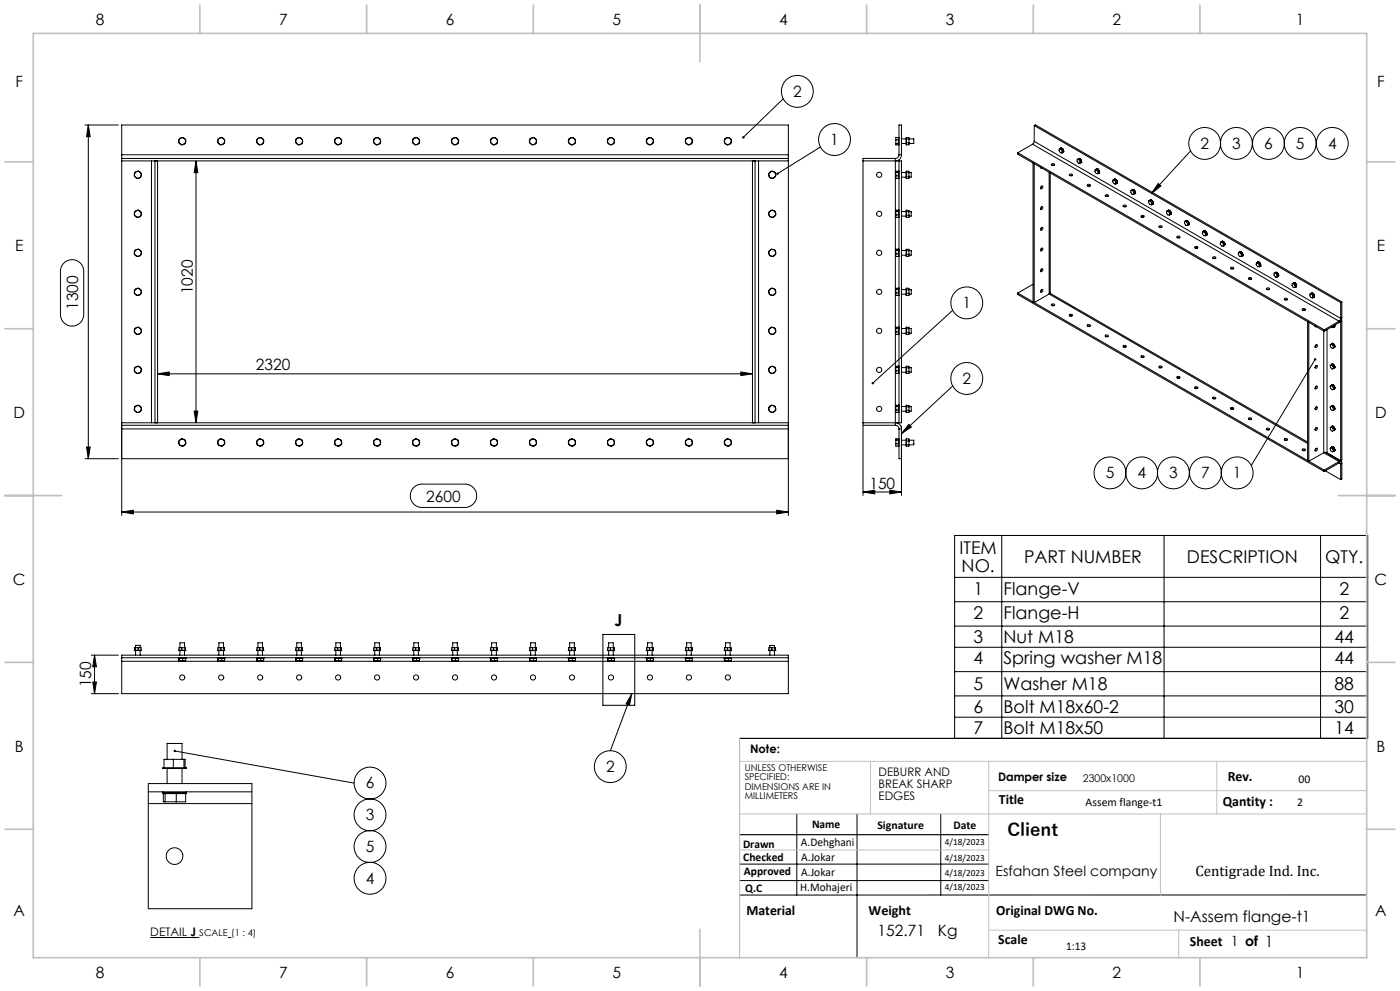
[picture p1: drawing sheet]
<svg xmlns="http://www.w3.org/2000/svg" width="420mm" height="297mm" viewBox="0 0 420 297" stroke-linecap="round" stroke-linejoin="round" font-family="sans-serif">
<g fill="none" stroke="#000" stroke-width=".3">
<path d="M25.5 37.5h10M26.5 37.5l.6 3.5h-1.1zM26.5 37.5v100M235 29.6l-12 11.6M310.3 37.6l91.9 53.1M310.3 37.6v4.8M310.3 37.6l.3-.2 92 53.1M36.5 46.4v1.1M36.5 46.4v-8.9h200v8.9M36.5 47.5v80M36.5 47.5h200M36.5 48.2h200"/>
<path d="M36.5 46.4h200M40.4 52.8l.7 .6M40.5 51.7l-.2 1M41.5 51.3l-.9 .3M41.6 51.3l-1.1 .3-.2 1.1 .8 .8M41.6 51.3l.8 .7-.2 1.1-1.1 .4M41.6 51.4l.8 .6M42.1 53.2l-.9 .2M42.4 52.1l-.2 1M45.4 48.2v78.5M46.5 48.2v78.5M47.3 48.2v78.5"/>
<path d="M53.7 42.8l.7 .6M53.8 41.7l-.1 .9M53.8 41.6l1-.4 .9 .7-.2 1.1-1 .4-.9-.7zM54.8 41.2l-.9 .4M54.9 41.3l.7 .6M55.5 43l-.9 .4M55.7 42l-.1 .9M58.8 48.2l.5 3.5h-1.1zM58.8 48.2v78.5M65.4 42.8l.7 .6M65.5 41.7l-.2 .9M65.5 41.6l1-.4 .9 .7-.2 1.1-1 .4-.9-.7z"/>
<path d="M66.5 41.2l-1 .4M66.6 41.3l.7 .6M67.2 43l-.9 .4M67.4 42l-.2 .9M77.1 42.8l.7 .6M77.2 41.7l-.2 .9M77.2 41.6l1-.4 .9 .7-.2 1.1-1 .4-.9-.7zM78.1 41.2l-.8 .4M78.2 41.3l.8 .6M78.8 43l-.8 .4M79.1 42l-.2 .9M88.8 42.8l.7 .6"/>
<path d="M88.9 41.7l-.2 .9M88.9 41.6l1-.4 .9 .7-.2 1.1-1 .4-.9-.7zM89.9 41.2l-1 .4M90 41.3l.7 .6M90.6 43l-1 .4M90.8 42l-.2 .9M100.5 42.8l.7 .6M100.5 41.7l-.1 .9M100.6 41.6l1-.4 .9 .7-.2 1.1-1 .4-.9-.7zM101.5 41.2l-.9 .4M101.6 41.3l.8 .6M102.2 43l-.8 .4"/>
<path d="M102.4 42l-.1 .9M112.1 42.8l.8 .6M112.3 41.7l-.2 .9M112.3 41.6l1-.4 .9 .7-.2 1.1-1 .4-.9-.7zM113.2 41.2l-.9 .4M113.3 41.3l.8 .6M113.9 43l-.9 .4M114.2 42l-.2 .9M123.8 42.8l.8 .6M123.9 41.7l-.1 .9M123.9 41.6l1.1-.4 .8 .7-.1 1.1-1 .4-.9-.7zM124.9 41.2l-.9 .4"/>
<path d="M125 41.3l.8 .6M125.6 43l-.9 .4M125.8 42l-.1 .9M135.5 42.8l.8 .6M135.6 41.7l-.1 .9M135.6 41.6l1.1-.4 .8 .7-.1 1.1-1.1 .4-.8-.7zM136.6 41.2l-.9 .4M136.7 41.3l.8 .6M137.3 43l-.9 .4M137.5 42l-.1 .9M147.2 42.8l.8 .6M147.3 41.7l-.1 .9"/>
<path d="M147.3 41.6l1.1-.4 .8 .7-.1 1.1-1.1 .4-.8-.7zM148.3 41.2l-.9 .4M148.4 41.3l.8 .6M149 43l-.9 .4M149.2 42l-.1 .9M158.9 42.8l.8 .6M159 41.7l-.1 .9M159 41.6l1.1-.4 .8 .7-.1 1.1-1.1 .4-.8-.7zM160 41.2l-.9 .4M160.1 41.3l.8 .6M160.7 43l-.9 .4M160.9 42l-.1 .9"/>
<path d="M170.6 42.8l.8 .6M170.7 41.7l-.1 .9M170.7 41.6l1-.4 .9 .7-.1 1.1-1.1 .4-.8-.7zM171.7 41.2l-.9 .4M171.8 41.3l.8 .6M172.4 43l-.9 .4M172.6 42l-.1 .9M182.3 42.8l.8 .6M182.4 41.7l-.2 .9M182.4 41.6l1-.4 .9 .7-.1 1.1-1.1 .4-.9-.7zM183.4 41.2l-.9 .4M183.5 41.3l.8 .6"/>
<path d="M184.1 43l-.9 .4M184.3 42l-.1 .9M194 42.8l.8 .6M194.1 41.7l-.1 .9M194.1 41.6l1-.4 .9 .7-.2 1.1-1 .4-.8-.7zM195.1 41.2l-.9 .4M195.2 41.3l.7 .6M195.8 43l-.9 .4M196 42l-.1 .9M205.7 42.8l.7 .6M205.8 41.7l-.2 .9M205.8 41.6l1-.4 .9 .7-.2 1.1-1 .4-.9-.7z"/>
<path d="M206.8 41.2l-1 .4M206.9 41.3l.7 .6M207.5 43l-.9 .4M207.7 42l-.2 .9M217.4 42.8l.8 .6M217.5 41.7l-.2 .9M217.5 41.6l1-.4 .9 .7-.2 1.1-1 .4-.9-.7zM218.4 41.2l-.8 .4M218.6 41.3l.7 .6M219.1 43l-.8 .4M219.4 42l-.1 .9M225.7 48.2v78.5"/>
<path d="M226.5 48.2v78.5M227.6 48.2v78.5M230.6 52.1l.2 1M230.6 52.1l.8-.8 1.1 .3 .2 1.1-.8 .8-1-.3zM230.9 53.2l.9 .2M231.4 51.4l-.8 .6M231.5 51.3l.9 .3M232.5 51.7l.2 .9M232.7 52.8l-.7 .6M236.5 46.4v1.1M236.5 47.5v80M246.1 44.1l-12.9 8"/>
<path d="M258.9 48.2h9.7M268.6 48.2h1.1M268.6 47.5h-9.7v80h9.7M268.6 47.5v80M268.7 43h.8M268.7 52.7h.8M268.7 51.6h.8M268.7 41.9h.8M269.5 51.3h.1M269.5 41.3v2.1M269.5 51.3v2.2M269.5 41.3l-.8-.1v2.2h1"/>
<path d="M269.5 41.2h.2M269.5 43.4h.1M269.6 51.3v2.2zM269.6 41.2v2.2M269.7 46.4a1.14 1.14 0 0 1-1.1 1.1M269.7 46.4v-8.9h.7v8.9M269.7 48.2h.7v78.5h-.7M269.7 51.3h-1v2.2h1M269.7 46.4h.7M269.7 48.2v78.5M270.4 51.7h3v1.4h-.7M270.4 46.4a1.81 1.81 0 0 1-1.8 1.8"/>
<path d="M270.4 53.1h1.5M270.4 43h1.5M270.4 41.6h1.5M271.9 51.3h.8v2.1l-.8 .1zM271.9 41.2h.8v2.2h-.8zM271.9 51.3v2.2M271.9 41.2v2.2M271.9 52.8h.8M271.9 42.8h.8M271.9 41.7h.8M272.7 41.6h1.4v1.4h-1.4M305.3 45.8v.4l92 53.1"/>
<path d="M305.3 45.8l92 53M309.8 43.2l-4.5 2.6M309.8 43.2l91.9 53.1M309.9 48.9l.4 .2v41.6l-.4-.2zM310.3 42.4l-.5 .8M310.3 42.4l91.9 53M312.1 50.2l.1 .2h.3M312.1 50.1v.1M312.1 50.2h.1M312.3 55.9a.35 .35 0 0 1 .6 0 .35 .35 0 0 1-.2 .5 .33 .33 0 0 1-.6 .1 .33 .33 0 0 1 .2-.5zM312.5 55.8l-.4 .6M314.7 51.6v36.5"/>
<path d="M315.1 51.8v35.9l-.4 .4M315.5 49.2a.42 .42 0 0 1 .5-.2 .42 .42 0 0 1 .2 .6l-.7-.1zM315.6 49.5h.7M317.8 44.7l-.1 .5 .4 .6 .5 .1M317.8 44.7h.5M318.1 44.4l-.3 .3M318.1 44.4l.5 .1M318.2 44.4l.4 .1M318.2 44.4l.6 .2 .3 .7M318.2 44.4a.82 .82 0 0 1 .9 .9M318.2 44.4h.1M318.3 44.7l.4 .6"/>
<path d="M318.6 44.5l-.3 .2M318.6 44.5l.4 .6M318.7 44.6l.3 .5M318.7 45.3l-.1 .6M318.9 45.6l-.3 .3M319 45.6h-.1M319 45.2l-.1 .4M319 45.1l-.3 .2M319 45.1l-.1 .5M319.1 45.3l-.2 .3M320.8 52.3a.42 .42 0 0 1 .6-.2 .42 .42 0 0 1 .2 .6l-.7-.1zM320.9 52.6h.7"/>
<path d="M323.2 47.8l-.1 .5 .4 .6 .5 .1M323.2 47.8h.4M323.5 47.6l-.3 .2M323.5 47.6h.5M323.6 47.6h.4M323.6 47.5l.6 .2 .2 .7M323.6 47.5h.1M323.6 47.5v.1M323.6 47.5a.79 .79 0 0 1 .7 1.2M323.6 47.8l.5 .6M324 47.6l-.4 .2M324 47.6l.4 .6"/>
<path d="M324 47.7l.4 .5M324.1 48.4l-.1 .6M324.3 48.7h.1M324.4 48.3v.1M324.4 48.4l-.1 .3M324.4 48.2l-.3 .2M324.4 48.2l-.1 .6-.3 .2M326.2 55.4a.43 .43 0 0 1 .6-.3 .43 .43 0 0 1 .2 .6l-.5 .1zM326.3 55.7h.7M328.5 50.9v.5l.4 .6 .5 .1M328.5 50.9h.5M329 50.6l.5 .2 .3 .7"/>
<path d="M329 50.6l.4 .1M329 50.6h.1M329 50.9l.4 .6M329 50.6a.79 .79 0 0 1 .7 1.2M329.4 50.8l.3 .5M329.4 50.7l-.4 .2M329.4 50.7l.4 .6M329.4 50.7h-.5l-.4 .2M329.4 51.5v.6M329.7 51.8h.1M329.7 51.9l-.3 .2M329.8 51.5l-.1 .3"/>
<path d="M329.8 51.4v.1M329.8 51.3l-.4 .2M329.8 51.3l-.1 .6M331.5 58.5a.45 .45 0 0 1 .6-.2 .45 .45 0 0 1 .3 .5l-.6 .1zM331.7 58.8h.7M333.9 54l-.1 .5 .5 .6 .4 .1M333.9 54h.5M334.3 53.8l-.4 .2M334.3 53.8h.5M334.3 53.8h.4M334.4 53.7l.5 .2 .3 .7M334.4 53.7a.79 .79 0 0 1 .7 1.2"/>
<path d="M334.4 53.7l-.1 .1M334.4 54l.4 .6M334.8 53.8l-.4 .2M334.8 53.8l.3 .6M334.8 53.9l.3 .5M334.8 54.6l-.1 .6M335.1 54.9h.1M335.1 54.5l.1 .1M335.1 54.4l-.3 .2M335.1 54.4v.6l-.4 .2M335.2 54.6l-.1 .3M339.3 57.1l-.1 .5 .4 .6 .5 .1"/>
<path d="M339.3 57.1h.5M339.7 56.9l-.4 .2M339.7 56.9h.4M339.7 56.8l.6 .2 .3 .7M339.7 56.8h.1M339.7 56.8v.1M339.8 56.8l.6 .3 .2 .6M339.8 57.1l.4 .6M340.1 56.9l-.3 .2M340.1 56.9l.4 .6M340.1 57l.4 .5M340.2 57.7l-.1 .6"/>
<path d="M340.5 58h.1M340.5 57.6v.4M340.5 57.5l-.3 .2M340.5 57.5l-.1 .6-.3 .2M340.6 57.7l-.1 .3M345.1 59.9l.6 .2 .2 .7M345.1 59.9l.4 .1M345.1 59.9h.1M345.2 59.9a.79 .79 0 0 1 .6 1.2M347.5 55l.8 .7-2.8 2.3zM357.2 45.2l-11.7 12.8M19.1 78.9a3.5 3.5 0 0 1 3.8-.8 3.5 3.5 0 0 1 2.2 3.2v13a3.5 3.5 0 0 1-3.5 3.4 3.5 3.5 0 0 1-3.5-3.4v-13.3l.4-1.2z"/>
<path d="M40.4 76.2l.7 .6M40.4 64.5l.7 .6M40.5 75.1l-.2 1M40.5 63.4l-.2 1M40.5 75l1.1-.3 .8 .7-.2 1.1-1.1 .4-.8-.8zM41.5 74.7l-.9 .3M41.5 63l-.9 .3M41.6 63l-1.1 .4-.2 1 .8 .8 1.1-.4 .2-1.1M41.6 63l.8 .7M41.6 74.8l.8 .6M42.1 76.5l-.9 .3M42.1 64.8l-.9 .4"/>
<path d="M42.4 75.5l-.2 .9M42.4 63.8l-.2 .9M230.6 75.5l.2 1M230.6 63.8l.2 1M230.6 75.5l.8-.8 1.1 .3 .2 1.1M230.6 75.5l.3 1 1 .4 .8-.8M230.9 76.5l.9 .3M230.9 64.9l.9 .3M231.4 74.8l-.8 .6M231.4 63l-.8 .7M231.5 74.7l.9 .3M231.5 63l.9 .3"/>
<path d="M232.5 75.1l.2 .9M232.5 63.4l.2 .9M232.7 76.1l-.7 .7M232.7 64.4l-.7 .7M232.7 64.4l-.2-1.1-1.1-.3-.8 .8 .3 1M232.7 64.4l-.8 .8-1-.4M268.7 76.1h.8M268.7 75h.8M268.7 64.4h.8M268.7 63.3h.8M269.5 75h.1M269.5 63h.1"/>
<path d="M269.5 74.7v.3M269.5 75v1.1M269.5 76.1v.8M269.5 63v.3M269.5 63.3v1.1M269.5 64.4v.8M269.5 74.7h.1M269.6 74.7v2.2zM269.6 63v2.2zM269.7 74.7h-1v2.2h1M269.7 63h-1v2.2h1M270.4 76.5h1.5"/>
<path d="M270.4 75.1h1.5M270.4 64.8h1.5M270.4 63.4h1.5M271.9 74.7v2.2v-2.2h.8v2.1h-.8M271.9 63h.8v2.2h-.8v-2.2v2.2M271.9 76.2h.8M271.9 75.1h.8M271.9 64.5h.8M271.9 63.5h.8M272.7 75.1h.7v1.4h-.7M272.7 63.4h.7v1.4h-.7M312.3 74.5a.33 .33 0 0 1 .6 0 .33 .33 0 0 1-.2 .5 .33 .33 0 0 1-.6 .1 .33 .33 0 0 1 .2-.5z"/>
<path d="M312.3 68.3a.35 .35 0 0 1 .6 0 .35 .35 0 0 1-.2 .6 .34 .34 0 0 1-.6 0 .34 .34 0 0 1 .2-.5zM312.3 62.1a.35 .35 0 0 1 .6 0 .35 .35 0 0 1-.2 .5 .34 .34 0 0 1-.6 .1 .34 .34 0 0 1 .2-.5zM312.5 62l-.4 .6M312.5 68.2l-.4 .6M312.5 74.4l-.4 .6M336.9 61.6a.45 .45 0 0 1 .6-.2 .45 .45 0 0 1 .2 .5l-.5 .1zM337 61.9h.7M342.3 64.7a.44 .44 0 0 1 .6-.2 .44 .44 0 0 1 .2 .5l-.5 .1zM342.4 65h.7M344.7 60.2l-.1 .5 .4 .6 .5 .1M344.7 60.2h.4M345.1 60.2l.4 .6"/>
<path d="M345.5 60.1l.4 .5M345.5 60l-.4 .2M345.5 60l.4 .6M345.5 60h-.5l-.3 .2M345.5 60.8v.6M345.8 61.1h.1M345.9 60.9l-.1 .2M345.9 60.6v.3M345.9 60.6l-.4 .2M345.9 60.6l-.1 .6-.3 .2M345.9 60.8l-.1 .3M347.7 67.8a.45 .45 0 0 1 .5-.2 .45 .45 0 0 1 .3 .6h-.6z"/>
<path d="M347.8 68.2h.7M350 63.3v.5l.4 .6 .4 .1M350 63.3h.5M350.4 63.1l-.4 .2M350.4 63.1h.5M350.4 63.1h.4M350.5 63a.83 .83 0 0 1 .7 1.2M350.5 63a.79 .79 0 0 1 .7 1.2M350.5 63l-.1 .1M350.5 63.3l.4 .6M350.9 63.1l-.4 .2M350.9 63.1l.4 .6"/>
<path d="M350.9 63.2l.3 .5M350.9 63.9l-.1 .6M351.2 64.2h.1M351.3 63.7l-.1 .5M351.3 63.7l-.4 .2M351.3 63.7l-.1 .6-.4 .2M353.1 70.9a.42 .42 0 0 1 .6-.2 .42 .42 0 0 1 .1 .6h-.6zM353.2 71.3h.7M355.4 66.4v.5l.3 .6 .5 .1M355.4 66.4h.5M355.8 66.2l-.4 .2M355.8 66.2h.4"/>
<path d="M355.8 66.2a.73 .73 0 0 1 .9 .8M355.8 66.1l.7 .3 .2 .6M355.9 66.4l.4 .6M356.2 66.2l-.3 .2M356.2 66.2l.5 .6M356.3 66.3l.3 .5M356.3 67l-.1 .6M356.6 67.3h.1M356.6 66.8v.5M356.7 66.8l-.4 .2M356.7 66.8l-.1 .6-.4 .2M356.7 67l-.1 .3"/>
<path d="M358.5 73.9a.42 .42 0 0 1 .6-.1 .42 .42 0 0 1 .1 .5 .42 .42 0 0 1-.5 .2 .42 .42 0 0 1-.2-.6zM358.5 74.3h.7M360.8 69.5l-.1 .5 .4 .6 .5 .1M360.8 69.5h.4M361.2 69.2a.83 .83 0 0 1 .7 1.2M361.2 69.5l.5 .6M361.3 69.2a.83 .83 0 0 1 .6 1.2M361.3 69.2l.3 .1M361.6 69.4l.4 .5M361.6 69.3l-.4 .2M361.6 69.3l.4 .6M361.6 69.3l-.8 .2"/>
<path d="M361.7 70.1l-.1 .6M361.9 70.4h.1M362 70l-.1 .4M362 69.9l-.3 .2M362 69.9l-.1 .6-.3 .2M363.9 77a.4 .4 0 0 1 .6-.1 .4 .4 0 0 1 .1 .6l-.7-.1zM363.9 77.4h.7M366.1 72.6v.5l.4 .6 .5 .1M366.1 72.6h.5M366.5 72.4l-.4 .2M366.5 72.4h.5M366.6 72.4h.1"/>
<path d="M366.6 72.4a.83 .83 0 0 1 .7 1.2M366.6 72.4a.79 .79 0 0 1 .7 1.2M366.6 72.6l.4 .6M367 72.4l-.4 .2M367 72.4l.4 .6M367 72.5l.3 .5M367 73.2v.6M367.3 73.6h.1M367.3 73.6l-.3 .2M367.4 73.1l-.1 .5M367.4 73l-.4 .2M367.4 73l-.1 .6"/>
<path d="M371.5 75.7v.5l.4 .6 .4 .1M371.5 75.7h.5M371.9 75.5l-.4 .2M371.9 75.5h.5M371.9 75.5h.4M371.9 75.5h.1M372 75.5l.6 .2 .2 .6M372 75.4l.6 .2 .3 .7M372 75.4v.1M372 75.7l.4 .6M372.4 75.5l-.4 .2M372.4 75.5l.4 .6"/>
<path d="M372.4 75.6l.3 .5M372.4 76.3l-.1 .6M372.7 76.7h.1M372.7 76.2v.5M372.8 76.1l-.4 .2M372.8 76.1l-.1 .6-.4 .2M372.8 76.3l-.1 .4M372.9 76.3l-.2 .4M376.9 78.8l-.1 .5 .4 .6 .5 .1M376.9 78.8h.5M377.3 78.6h.4M377.3 78.6h.1"/>
<path d="M377.4 78.6a.83 .83 0 0 1 .7 1.2M377.4 78.8l.4 .6M377.4 78.5a.81 .81 0 0 1 .7 1.3M377.4 78.5v.1M377.8 78.7l.3 .5M377.8 78.6l-.4 .2M377.8 78.6l.3 .6M377.8 78.6l-.9 .2M377.8 79.4l-.1 .6M378.1 79.8h.1M378.1 79.8l-.4 .2M378.1 79.3v.4"/>
<path d="M378.1 79.2l-.3 .2M378.1 79.2v.6M40.4 87.9l.7 .6M40.4 99.6l.7 .6M40.5 86.8l-.2 1M40.5 98.5l-.2 .9M41.5 86.4l-.9 .3M41.5 98.1l-.9 .3M41.6 86.4l-1.1 .3-.2 1.1 .8 .7 1.1-.3 .2-1.1M41.6 86.4l.8 .7M41.6 98.1l-1.1 .3-.2 1.1 .8 .8 1.1-.4 .2-1.1M41.6 98.1l.8 .7"/>
<path d="M42.1 88.2l-.9 .3M42.1 99.9l-.9 .3M42.4 87.2l-.2 .9M42.4 98.9l-.2 .9M230.6 98.9l.2 1M230.6 87.2l.2 1M230.6 87.1l.8-.7 1.1 .3 .2 1.1-.8 .7-1-.3zM230.6 98.8l.8-.7 1.1 .3 .2 1.1-.8 .8-1-.4zM230.9 99.9l.9 .3M230.9 88.3l.9 .2M231.4 98.1l-.8 .7M231.4 86.4l-.8 .7"/>
<path d="M231.5 98.1l.9 .3M231.5 86.4l.9 .3M232.5 98.5l.2 .9M232.5 86.8l.2 .9M232.7 99.5l-.7 .7M232.7 87.8l-.7 .7M268.7 87.8h.8M268.7 86.7h.8M268.7 99.5h.8M268.7 98.4h.8M269.5 86.4h.1M269.5 98.4h.1"/>
<path d="M269.5 98.1h.1M269.5 98.1v.3M269.5 98.4v1.8M269.5 86.4v.3M269.5 86.7v1.1M269.5 87.8v.7M269.6 86.4v2.1zM269.6 98.1v2.1zM269.7 86.4h-1v2.1h1M269.7 98.1h-1v2.2l.8-.1M270.4 88.2h1.5M270.4 86.8h1.5"/>
<path d="M270.4 99.9h1.5M270.4 98.5h1.5M271.9 86.4h.8v2.1h-.8zM271.9 98.1h.8v2.1h-.8zM271.9 86.4v2.1M271.9 98.1v2.1M271.9 87.9h.8M271.9 86.9h.8M271.9 99.6h.8M271.9 98.5h.8M272.7 86.8h.7v1.4h-.7M272.7 98.5h.7v1.4h-.7"/>
<path d="M285.8 93l-24 21.8M305.3 87.8v.5l92 53M305.3 87.8l92 53.1M309.8 85.3l-4.5 2.5M309.8 85.3h.1M309.9 85.2l-.1 .1M312.3 86.9a.33 .33 0 0 1 .6 .1 .33 .33 0 0 1-.2 .5 .33 .33 0 0 1-.6 0 .33 .33 0 0 1 .2-.5zM312.3 80.7a.33 .33 0 0 1 .6 0 .33 .33 0 0 1-.2 .5 .33 .33 0 0 1-.6 .1 .33 .33 0 0 1 .2-.5zM312.5 86.8l-.4 .6M312.5 80.6l-.4 .6M314.7 88.1l-4.4 2.6M314.7 88.1l77.6 44.8"/>
<path d="M315 87.9l77.3 44.6M315.6 91.2a.4 .4 0 0 1 .5-.2 .4 .4 0 0 1 .1 .6 .4 .4 0 0 1-.5 .1 .4 .4 0 0 1-.1-.5zM315.6 91.6h.7M320.9 94.3a.4 .4 0 0 1 .5-.2 .4 .4 0 0 1 .1 .6h-.6zM320.9 94.7h.7M326.1 97.5a.46 .46 0 0 1 .6-.3 .46 .46 0 0 1 .3 .6h-.6zM326.3 97.8h.7M369.2 80.2a.41 .41 0 0 1 .6-.2 .41 .41 0 0 1 .1 .6h-.6zM369.3 80.5h.7M374.6 83.3a.42 .42 0 0 1 .6-.2 .42 .42 0 0 1 .2 .5 .42 .42 0 0 1-.6 .2 .42 .42 0 0 1-.2-.5zM374.6 83.6h.8M379.9 86.5a.43 .43 0 0 1 .6-.3 .43 .43 0 0 1 .2 .6h-.6z"/>
<path d="M380 86.7h.8M382.3 81.9l-.1 .5 .4 .6 .5 .1M382.3 81.9h.5M382.6 81.7l-.3 .2M382.6 81.7h.5M382.7 81.7h.4M382.7 81.7h.1M382.7 81.7l.7 .2 .2 .6M382.7 81.7a.78 .78 0 0 1 .8 .3 .78 .78 0 0 1-.1 .9M382.8 81.9l.4 .6M383.1 81.7l-.3 .2M383.1 81.7l.4 .6"/>
<path d="M383.2 81.8l.3 .5M383.2 82.5l-.1 .6M383.4 82.9l-.3 .2M383.5 82.4v.2M383.5 82.3l-.3 .2M383.5 82.3l-.1 .6M383.5 82.6l-.1 .2M383.6 82.5l-.2 .4M385.3 89.5a.42 .42 0 0 1 .6-.2 .42 .42 0 0 1 .1 .6l-.6-.1zM385.4 89.8h.7M387.7 85l-.1 .5 .4 .6 .4 .1M387.7 85l.4 .1"/>
<path d="M388 84.8l-.3 .2M388 84.8h.5M388.1 84.8h.3M388.1 84.8h.1M388.1 84.8l.6 .3 .2 .6M388.1 84.7l.6 .2 .3 .7M388.1 84.7v.1M388.1 85.1l.4 .6M388.5 84.8l-.4 .3M388.5 84.8l.4 .6M388.5 84.9l.4 .5M388.5 85.7l-.1 .5"/>
<path d="M388.8 86l-.4 .2M388.8 85.9v.1M388.9 85.5l-.1 .4M388.9 85.4l-.4 .3M388.9 85.4l-.1 .6M388.9 85.7l-.1 .3M389 85.6l-.2 .3M390.7 92.6a.42 .42 0 0 1 .6-.2 .42 .42 0 0 1 .2 .6 .43 .43 0 0 1-.6 .1 .43 .43 0 0 1-.2-.5zM390.8 93h.7M392.3 96.4l.3 .2v41.7l-.3-.3zM393 88.1v.5l.3 .6 .5 .1M393 88.1l.5 .1"/>
<path d="M393.5 87.9l.4 .1 .4 .8M393.5 87.9a.76 .76 0 0 1 .7 .3 .76 .76 0 0 1 0 .8M393.5 87.9h.3M393.5 88.2l.4 .6M393.9 88l.3 .5M393.9 87.9l-.4 .3M393.9 87.9l.4 .6M393.9 87.9h-.5l-.4 .2M393.9 88.8l-.1 .5M394.2 89v.1M394.2 89.1l-.4 .2M394.3 88.8l-.1 .2"/>
<path d="M394.3 88.6v.2M394.3 88.5l-.4 .3M394.3 88.5l-.1 .6M394.3 88.8l-.1 .3M394.5 97.7h.1M394.5 97.7l.1 .3 .3-.1M397.1 99.2v36.5M397.3 98.8v.5M398.1 98.8v36.9M399.5 98l.2 .2 .3-.2M400 97.7v.3M400.3 98h.1"/>
<path d="M400.4 97.5l-.1 .4-.3 .1 .4-.2zM400.4 97.4l-.1 .6M401.7 96.3v.4M401.7 96.7l-4.4 2.6M401.7 96.3l-4.4 2.5M402.1 96.3l.1 .1M402.2 95.4l-.5 .9M402.2 90.7v4.7M402.2 96.4v41.6M402.3 96.1l.3 .1M402.6 95.2l-.4 1-.5 .5M402.6 90.5v4.7"/>
<path d="M402.6 96.2v41.7l-.4 .1M402.6 90.5l-.4 .2M402.6 95.2l-.4 .2M402.6 96.2l-.4 .2M40.4 111.3l.7 .6M40.5 110.2l-.2 1M41.5 109.8l-.9 .3M41.6 109.8l-1.1 .3-.2 1.1 .8 .7M41.6 109.8l.8 .7M42.1 111.6l-.9 .3M42.4 110.6l-.2 .9M42.4 110.5l-.2 1.1-1.1 .3"/>
<path d="M47.3 112l3.5-.5v1.1zM47.3 112h178.4M222.3 111.5l3.4 .5-3.4 .6zM230.6 110.6l.2 .9M230.6 110.5l.8-.7 1.1 .3 .2 1.1-.8 .7-1-.3zM230.9 111.7l.9 .2M231.4 109.8l-.8 .7M231.5 109.8l.9 .3M232.5 110.2l.2 .9M232.7 111.2l-.7 .7M268.7 111.2h.8M268.7 110.1h.8"/>
<path d="M269.5 109.8h.1M269.5 109.8v.3M269.5 110.1v1.8M269.5 100.2h.2M269.5 111.9h.1M269.6 109.8v2.1zM269.7 109.8h-1v2.1h1M270.4 111.5h1.5M270.4 110.2h1.5M271.9 109.8h.8v2.1h-.8zM271.9 109.8v2.1M271.9 111.3h.8"/>
<path d="M271.9 110.2h.8M272.7 110.2h.7v1.3h-.7M285.8 115.7l-15.4 14.3M331.6 100.5a.42 .42 0 0 1 .6-.2 .42 .42 0 0 1 .2 .6h-.7zM331.7 100.9h.7M337 103.6a.42 .42 0 0 1 .5-.2 .42 .42 0 0 1 .2 .6h-.7zM337 104h.7M342.4 106.7a.4 .4 0 0 1 .6-.2 .4 .4 0 0 1 .1 .6 .4 .4 0 0 1-.6 .1 .4 .4 0 0 1-.1-.5zM342.4 107.1h.7M347.7 109.8a.42 .42 0 0 1 .6-.2 .42 .42 0 0 1 .2 .6l-.8-.1zM347.8 110.2h.7M353.1 112.9a.42 .42 0 0 1 .6-.2 .42 .42 0 0 1 .1 .6h-.7z"/>
<path d="M353.2 113.3h.7M358.4 116.1a.43 .43 0 0 1 .6-.3 .43 .43 0 0 1 .2 .6h-.5zM358.5 116.4h.7M363.9 119.1a.42 .42 0 0 1 .5-.2 .42 .42 0 0 1 .2 .6l-.8-.1zM363.9 119.5h.7M394.5 107.7l-19.1 31.8M394.7 103.4a.35 .35 0 0 1 .6 .1 .35 .35 0 0 1-.2 .5 .33 .33 0 0 1-.6 .1 .33 .33 0 0 1 .2-.6zM394.7 109.6a.35 .35 0 0 1 .6 .1 .35 .35 0 0 1-.2 .5 .35 .35 0 0 1-.6 .1 .35 .35 0 0 1 .2-.6zM394.7 115.8a.35 .35 0 0 1 .6 .1 .35 .35 0 0 1-.2 .5 .35 .35 0 0 1-.6 .1 .35 .35 0 0 1 .2-.6zM394.9 103.3l-.4 .6M394.9 109.5l-.4 .6M394.9 115.7l-.4 .6"/>
<path d="M399.4 109.4l-.3 .1 .1 .7 .5 .4 .3-.2M399.4 109.4l.5 .4M399.4 115.5l-.3 .2 .1 .7 .5 .4 .3-.2M399.4 115.5l.5 .5M399.4 103.1l.5 .5M399.4 103.1l-.3 .2 .1 .7 .5 .4 .3-.2M399.6 109.1l.3 .1 .5 .7M399.6 115.4l.5 .1 .3 .6M399.6 102.9l.3 .1 .5 .7M399.6 109.1l.3 .1M399.6 115.4h.3M399.6 102.9l.3 .1"/>
<path d="M399.6 109.1h.1M399.6 102.9h.1M399.6 109.1v.1M399.6 102.9v.1M399.6 109.1l.4 .1 .4 .7M399.6 115.3l.4 .1 .4 .7M399.6 102.9l.4 .1 .4 .6M399.6 115.3v.1M399.8 109.1l-.3 .2M399.8 115.4l-.3 .1M399.8 102.9l-.3 .2M399.8 109.1l-.4 .3"/>
<path d="M399.8 109.1l.5 .5M399.8 115.4l-.4 .1M399.8 115.4l.5 .4M399.8 102.9l-.4 .2M399.8 102.9l.5 .5M399.8 109.2h.1M399.8 115.4h.1M399.8 103h.1M399.9 109.2l.3 .4M399.9 115.4l.3 .4M399.9 103l.3 .4M399.9 109.2l.5 .8-.1 .4"/>
<path d="M399.9 115.4l.5 .6-.1 .6M399.9 103l.5 .7-.1 .5M399.9 109.8l.1 .6M399.9 116l.1 .6M399.9 103.6l.1 .6M400.3 110.4h.1M400.3 104.2h.1M400.3 109.6l-.4 .2M400.3 109.6l.1 .6-.4 .2M400.3 115.8l-.4 .2M400.3 115.8l.1 .6-.4 .2M400.3 103.4l-.4 .2"/>
<path d="M400.3 103.4l.1 .6-.4 .2M400.3 109.6l.1 .6M400.3 115.8l.1 .6M400.3 103.4l.1 .6-.3 .2M400.3 116.6h.1M400.4 110.2l-.3 .2M400.4 116.4l-.3 .2M400.4 109.9l-.1 .5M400.4 116.1l-.1 .5M400.4 103.7l-.1 .5M400.4 103.6l-.1 .6M25.5 137.5h10"/>
<path d="M26 134h1.1l-.6 3.5zM36.5 127.7v26.8M36.5 127.5v1h200v-1M36.5 137.5h200M36.5 126.7h200M36.5 127.5h200M40.4 122.9l.7 .7M40.5 121.9l-.2 .9M40.5 121.8l1.1-.3 .8 .7-.2 1.1-1.1 .3-.8-.7zM41.5 121.5l-.9 .3M41.6 121.5l.8 .6M42.1 123.3l-.9 .3"/>
<path d="M42.4 122.3l-.2 .9M53.6 132.3l.2 1M53.6 132.3l.9-.8 1 .4 .2 1.1-.8 .7-1.1-.4M53.9 133.3l.9 .4M54.4 131.6l-.7 .6M54.5 131.5l1 .4M55.5 132l.2 .9M55.7 133l-.8 .7M58.2 123.2h1.1l-.5 3.5zM65.3 132.3l.8-.8 1.1 .4 .2 1.1-.8 .7-1.1-.4zM65.3 132.3l.2 1M65.6 133.3l.9 .4"/>
<path d="M66.1 131.6l-.7 .6M66.2 131.5l.9 .4M67.2 132l.2 .9M67.3 133l-.7 .7M77 132.3l.2 1M77 132.3l.9-.8 1 .4 .2 1.1-.9 .7-1-.4zM77.3 133.3l.9 .4M77.8 131.6l-.8 .6M77.9 131.5l.9 .4M78.9 132l.2 .9M79.1 133l-.8 .7M88.7 132.3l.8-.8 1.1 .4 .2 1.1-.9 .7"/>
<path d="M88.7 132.3l.2 1 1 .4M88.7 132.3l.2 1M89 133.3l.9 .4M89.5 131.6l-.7 .6M89.6 131.5l.9 .4M90.6 132l.2 .9M90.7 133l-.7 .7M100.4 132.3l.2 1M100.4 132.3l.8-.8 1.1 .4 .2 1.1-.9 .7-1-.4zM100.6 133.3l1 .4M101.2 131.6l-.8 .6M101.3 131.5l.9 .4"/>
<path d="M102.3 132l.2 .9M102.4 133l-.7 .7M112.1 132.3l.2 1M112.1 132.3l.8-.8 1.1 .4 .2 1.1-.9 .7-1-.4zM112.4 133.3l.8 .4M112.9 131.6l-.8 .6M113 131.5l.9 .4M114 132l.2 .9M114.1 133l-.7 .7M123.8 132.3l.2 1M123.8 132.3l.8-.8 1.1 .4 .2 1.1-.9 .7-1-.4zM124 133.3l1 .4"/>
<path d="M124.6 131.6l-.8 .6M124.7 131.5l.9 .4M125.7 132l.1 .9M125.8 133l-.7 .7M135.5 132.3l.1 1M135.5 132.3l.8-.8 1.1 .4 .1 1.1-.8 .7-1-.4zM135.7 133.3l.9 .4M136.2 131.6l-.7 .6M136.4 131.5l.9 .4M137.4 132l.1 .9M137.5 133l-.7 .7M147.1 132.3l.9-.8 1 .4 .3 1.1-.9 .7-1-.4z"/>
<path d="M147.2 132.3l.2 1M147.4 133.3l.9 .4M148 131.6l-.8 .6M148.1 131.5l.9 .4M149 132l.2 .9M149.2 133l-.8 .7M158.9 132.3l.1 1M158.9 132.3l.8-.8 1 .4 .2 1.1-.8 .7-1.1-.4zM159.1 133.3l.9 .4M159.6 131.6l-.7 .6M159.8 131.5l.9 .4M160.8 132l.1 .9"/>
<path d="M160.9 133l-.7 .7M170.5 132.3l.9-.8 1 .4 .2 1.1-.8 .7-1.1-.4zM170.6 132.3l.1 1M170.8 133.3l.9 .4M171.3 131.6l-.7 .6M171.5 131.5l.9 .4M172.4 132l.2 .9M172.6 133l-.8 .7M182.2 132.3l.2 1M182.2 132.3l.9-.8 1 .4 .2 1.1-.8 .7-1.1-.4zM182.5 133.3l.9 .4M183 131.6l-.7 .6"/>
<path d="M183.2 131.5l.8 .4M184.2 132l.1 .9M184.3 133l-.8 .7M193.9 132.3l.2 1M193.9 132.3l.9-.8 1 .4 .2 1.1-.8 .7-1.1-.4zM194.2 133.3l.9 .4M194.7 131.6l-.7 .6M194.8 131.5l1 .4M195.8 132l.2 .9M196 133l-.8 .7M205.6 132.3l.2 1M205.6 132.3l.9-.8 1 .4 .2 1.1-.8 .7-1.1-.4z"/>
<path d="M205.9 133.3l.9 .4M206.4 131.6l-.7 .6M206.5 131.5l.9 .4M207.5 132l.2 .9M207.6 133l-.7 .7M217.3 132.3l.2 1M217.3 132.3l.9-.8 1 .4 .2 1.1-.9 .7-1-.4zM217.6 133.3l.9 .4M218.1 131.6l-.7 .6M218.2 131.5l.9 .4M219.2 132l.2 .9M219.4 133l-.8 .7"/>
<path d="M230.6 122.3l.2 .9M230.6 122.2l.8-.7 1.1 .3 .2 1.1-.8 .7-1-.3zM230.9 123.3l.9 .3M231.4 121.5l-.8 .7M231.5 121.5l.9 .3M232.5 121.8l.2 1M232.7 122.9l-.7 .7M236.5 127.7v26.8M258.9 126.7h9.7M258.9 127.7v20.8M268.6 126.7a1.81 1.81 0 0 1 1.8 1.8h-.7M268.6 127.5a1.14 1.14 0 0 1 1.1 1"/>
<path d="M268.6 126.7h1.1M268.7 131.9h.8M268.7 122.9h.8M268.7 121.8h.8M268.7 133h.8M269.5 121.8h.1M269.5 121.5h.1M269.5 121.5v.3M269.5 121.8v1.8M269.5 131.5v2.2M269.5 131.5h-.8v2.2h1M269.5 131.5h.2"/>
<path d="M269.5 123.6h.1M269.6 121.5v2.1zM269.6 131.5v2.2M269.7 128.5v9h.7M269.7 121.5h-1v2.1h1M270.4 123.2h1.5M270.4 121.8h1.5M270.4 131.9h1.5M270.4 127.7v20.8M271.9 131.5h.8v2.2h-.8zM271.9 121.5h.8v2.1h-.8v-2.1v2.1M271.9 131.5v2.2"/>
<path d="M271.9 123h.8M271.9 121.9h.8M271.9 132.2h.8M272.6 127.2l.8 .8-3 2zM272.7 121.8h.7v1.4h-.7M272.7 131.9h1.4v1.4h-3.7M369.2 122.3a.46 .46 0 0 1 .5-.2 .46 .46 0 0 1 .3 .5h-.7zM369.3 122.6h.7M374.5 125.4a.43 .43 0 0 1 .6-.3 .43 .43 0 0 1 .2 .6l-.5 .1zM374.6 125.7h.8M379.9 128.5a.43 .43 0 0 1 .6-.3 .43 .43 0 0 1 .2 .6l-.5 .1zM380 128.8h.8"/>
<path d="M385.3 131.6a.42 .42 0 0 1 .6-.3 .42 .42 0 0 1 .1 .7l-.6-.1zM385.4 131.9h.7M390.7 134.7a.43 .43 0 0 1 .6-.3 .43 .43 0 0 1 .1 .6l-.5 .1zM390.8 135h.7M394.7 134.5a.34 .34 0 0 1 .6 0 .34 .34 0 0 1-.2 .5 .33 .33 0 0 1-.6 .1 .33 .33 0 0 1 .2-.6zM394.7 122.1a.34 .34 0 0 1 .6 0 .34 .34 0 0 1-.2 .5 .33 .33 0 0 1-.6 .1 .33 .33 0 0 1 .2-.6zM394.7 128.3a.34 .34 0 0 1 .6 0 .34 .34 0 0 1-.2 .5 .33 .33 0 0 1-.6 .1 .33 .33 0 0 1 .2-.6zM394.9 134.4h.1M394.9 122l-.4 .6M394.9 128.2l-.4 .6M394.9 134.4l-.4 .6M397.1 135.7h1"/>
<path d="M397.1 135.7l-4.5 2.6M397.1 135.7l4.6 2.6M397.6 135.6l4.7 2.7M398.1 135.7l4.1 2.3M399.4 121.7l-.3 .3 .1 .6 .5 .4 .3-.2M399.4 121.7l.5 .5M399.4 134.2l.5 .4M399.6 121.6h.4l.4 .7M399.6 127.8h.1M399.6 134h.1M399.6 134l.4 .1 .4 .6M399.6 127.8h.4l.4 .7"/>
<path d="M399.6 127.8h.3M399.6 134a.79 .79 0 0 1 .7 1.2M399.6 133.9l.4 .1 .4 .7M399.6 133.9v.1M399.8 121.6l-.3 .1M399.8 127.8l-.3 .1 .4 .5M399.8 134l-.3 .1M399.8 121.6l-.4 .1M399.8 121.6l.5 .4M399.8 133.9l-.7 .5 .1 .6 .5 .4 .3-.1M399.8 133.9l.5 .5M399.8 134l.4 .4"/>
<path d="M399.8 121.6h.1M399.8 127.8h.1M399.9 121.6l.3 .4M399.9 127.8l.3 .4M399.9 121.6h-.3h.4l.4 .7M399.9 121.6l.5 .8-.1 .4M399.9 127.8l.5 .6-.1 .6M399.9 128.4l.1 .6M399.9 122.2l.1 .6M399.9 134.6l.1 .7M400.3 128.2l-.4 .2M400.3 128.2l-.5-.5-.7 .5 .1 .6 .5 .5 .3-.3"/>
<path d="M400.3 128.2l.1 .6-.4 .2M400.3 122l-.4 .2M400.3 122l.1 .7-.4 .1M400.3 134.4l-.4 .2M400.3 134.4l.1 .6-.4 .3M400.3 122l.1 .6M400.3 128.2l.1 .6M400.3 134.4l.1 .6M400.3 122.8h.1M400.3 129h.1M400.3 135.2h.1M400.4 122.7l-.3 .1"/>
<path d="M400.4 128.9l-.3 .1M400.4 135.1l-.3 .2M400.4 134.7l-.1 .5M400.4 122.3l-.1 .5M400.4 128.5l-.1 .5M401.7 138.3h.7l.2 .5M401.7 138.7h.4l.1 .3M401.7 138.3l-4.4 2.6M401.7 138.3v.4M401.7 138.7l-4.4 2.6M401.7 138.7l.5 .3M402.2 139v4.8"/>
<path d="M402.6 138.8l-.4 .2M402.6 138.8v4.8l-.4 .2M36.5 153.5l3.5-.6v1.1zM36.5 153.5h200M124 146.3l1-.9 1.3-.3h13.2a3.5 3.5 0 0 1 3.5 3.5 3.5 3.5 0 0 1-3.5 3.5h-12.9a3.5 3.5 0 0 1-3.2-2.1 3.5 3.5 0 0 1 .6-3.7zM233 152.9l3.5 .6-3.5 .5zM258.9 147.5l3.5-.6v1.1zM258.9 147.5h11.5M266.9 146.9l3.5 .6-3.5 .5zM397.3 140.9v.4M397.6 141.1l4.6 2.7M286.4 160.5h123.9v60.8h-123.9z"/>
<path d="M286.4 173h123.9M300.5 160.5v60.8M349.2 160.5v60.8M396.2 160.5v60.8M27.4 196.4h8.1M28.4 196.4v11.5M28.4 196.4l.5 3.4h-1.1zM36.5 197.1v1.1M36.5 197.1v-.7h200v.7M36.5 198.2v9.7h200v-9.7M36.5 197.1h200M36.5 198.2h200"/>
<path d="M40.3 194.9l2.1 .1zM40.4 194.9v-.8h1.9v.8M40.5 194.1v.8M40.7 194.1v-.7h1.4v.7M40.7 195v1.4M41.5 194.1v.8M42.1 195v1.4M53.6 197.2h2.1M53.6 194.9l2.1 .1zM53.6 197.1l.2 .2M53.7 194.9v-.8h1.9v.8M53.8 197.3h.1"/>
<path d="M53.8 197.3h1.9M53.8 197.3v.7M54 194.1v-1.5h1.4v1.5M54 195v1.4M54.5 194.1v.8M54.8 197.3v.7M55.4 195v1.4M55.5 194.1v.8M55.7 197.1v.9h-2.1v-.7M65.3 197.2h2.1M65.3 194.9l2.1 .1zM65.3 197.1l.2 .2"/>
<path d="M65.3 197.3v.7h2.1v-.7M65.4 194.9v-.8h1.9v.8M65.5 197.3h.1M65.5 197.3h1.8M65.5 197.3v.7M65.7 194.1v-1.5h1.4v1.5M65.7 195v1.4M66.3 194.1v.8M66.5 197.3v.7M67.1 195v1.4M67.2 194.1v.8M67.4 197.1l-.1 .2"/>
<path d="M77 197.2h2.1M77 194.9l2.1 .1zM77 197.1l.2 .2M77.1 194.9v-.8h1.9v.8M77.2 197.3h1M77.2 197.3v.7M77.4 194.1v-1.5h1.3v1.5M77.4 195v1.4M77.9 194.1v.8M78.2 197.3v.7M78.2 197.3h.9M78.7 195v1.4"/>
<path d="M78.9 194.1v.8M79.1 197.1v.9h-2.1v-.7M88.7 197.2h2.1M88.7 194.9l2.1 .1zM88.7 197.1l.2 .2M88.7 197.3v.7h2.1v-.7M88.8 194.9v-.8h1.9v.8M88.9 197.3h.1M88.9 197.3h1.1M88.9 197.3v.7M89 194.1v-1.5h1.4v1.5M89 195v1.4"/>
<path d="M89.6 194.1v.8M89.9 197.3v.7M90 197.3h.7M90.4 195v1.4M90.6 194.1v.8M90.8 197.1l-.1 .2M100.4 197.2h2.1M100.4 194.9l2.1 .1zM100.4 197.1l.1 .2M100.4 197.3v.7h2.1v-.7M100.5 194.9v-.8h1.9v.8M100.5 197.3h.1"/>
<path d="M100.6 197.3v.7M100.6 197.3h1M100.8 194.1v-1.5h1.3v1.5M100.8 195v1.4M101.3 194.1v.8M101.6 197.3v.7M101.6 197.3h.9M102.1 195v1.4M102.3 194.1v.8M102.5 197.1v.2M112 197.2h2.2M112 194.9l2.2 .1z"/>
<path d="M112 197.3h.3M112 197.1l.1 .9h2.1v-.7M112.1 194.9v-.8h2v.8M112.3 197.3h.1M112.3 197.3v.7M112.4 194.1v-1.5h1.4v1.5M112.4 195v1.4M113 194.1v.8M113.3 197.3v.7M113.8 195v1.4M114 194.1v.8M114.2 197.1l-1.9 .2"/>
<path d="M123.8 197.2h2.1M123.8 194.9l2.1 .1zM123.8 197.1l.1 .2M123.8 197.3v.7h2v-.7M123.9 194.9v-.8h1.9v.8M123.9 197.3h.1M123.9 197.3h1.1M123.9 197.3v.7M124.1 194.1v-1.5h1.4v1.5M124.1 195v1.4M124.7 194.1v.8M125 197.3v.7"/>
<path d="M125 197.3h.8M125.5 195v1.4M125.7 194.1v.8M125.9 197.1l-.1 .2M135.4 197.2h2.2M135.4 194.9l2.2 .1zM135.4 197.3h.2M135.4 197.1l.1 .9h2l.1-.9M135.5 194.9v-.8h2v.8M135.6 197.3h.1M135.6 197.3h2M135.6 197.3v.7"/>
<path d="M135.8 195v1.4M136.4 194.1v.8M136.7 197.3v.7M137.2 192.6h-1.4v1.5M137.2 192.6h.1M137.2 192.6v1.5M137.2 195v1.4M137.4 194.1v.8M147.1 197.2h2.2M147.1 194.9l2.2 .1zM147.1 197.1l.2 .2M147.2 197.3v.7h2v-.7"/>
<path d="M147.2 194.9v-.8h2v.8M147.3 197.3h.1M147.3 197.3h1.9M147.3 197.3v.7M147.5 194.1v-1.5h1.4v1.5M147.5 195v1.4M148.1 194.1v.8M148.4 197.3v.7M148.9 195v1.4M149.1 194.1v.8M149.3 197.1l-.1 .2M158.8 197.2h2.2"/>
<path d="M158.8 194.9l2.2 .1zM158.8 197.3h.2M158.8 197.1l.1 .9h2l.1-.9M158.9 194.9v-.8h2v.8M159 197.3h2M159 197.3v.7M159.2 194.1v-1.5h1.4v1.5M159.2 195v1.4M159.8 194.1v.8M160.1 197.3v.7M160.6 195v1.4M160.8 194.1v.8"/>
<path d="M170.5 197.2h2.1M170.5 194.9l2.1 .1zM170.5 197.1l.2 .2M170.6 194.9v-.8h1.9v.8M170.7 197.3h.1M170.7 197.3h1.9M170.7 197.3v.7M170.9 194.1v-1.5h1.4v1.5M170.9 195v1.4M171.5 194.1v.8M171.7 197.3v.7M172.3 195v1.4"/>
<path d="M172.4 194.1v.8M172.6 197.1v.9h-2v-.7M180.9 190.1h9.5v21.3h-9.5zM182.2 197.2h2.2M182.2 194.9l2.2 .1zM182.2 197.1l.2 .2M182.3 194.9v-.8h2v.8M182.4 197.3h1.1M182.4 197.3v.7M182.6 194.1v-1.5h1.4v1.5M182.6 195v1.4M183.2 194.1v.8"/>
<path d="M183.4 197.3v.7M183.5 197.3h.8M184 195v1.4M184.1 194.1v.8M184.3 197.3h.1M184.4 197.1l-.1 .9h-2.1v-.7M193.9 197.2h2.1M193.9 194.9l2.1 .1zM193.9 197.1l.2 .2M194 197.3v.7h2v-.7M194 194.9v-.8h1.9v.8M194.1 197.3h.1"/>
<path d="M194.1 197.3v.7M194.3 194.1v-1.5h1.4v1.5M194.3 195v1.4M194.9 194.1v.8M195.1 197.3v.7M195.7 195v1.4M195.8 194.1v.8M196 197.1l-1.9 .2M205.6 197.2h2.2M205.6 194.9l2.2 .1zM205.6 197.1l.2 .2M205.6 197.3v.7h2.1v-.7"/>
<path d="M205.7 194.9v-.8h1.9v.8M205.8 197.3h.1M205.8 197.3h1.1M205.8 197.3v.7M206 194.1v-1.5h1.4v1.5M206 195v1.4M206.6 194.1v.8M206.8 197.3v.7M206.9 197.3h.7M207.4 195v1.4M207.5 194.1v.8M207.6 197.3h.1"/>
<path d="M207.8 197.1l-.1 .2M217.3 194.9l2.1 .1zM217.3 197.2h2.1M217.3 197.3h.2M217.3 197.1v.9h2.1v-.7M217.4 194.9v-.8h1.9v.8M217.5 197.3h.1M217.5 197.3h.9M217.5 197.3v.7M217.7 194.1v-1.5h1.3v1.5M217.7 195v1.4M218.3 194.1v.8"/>
<path d="M218.5 197.3v.7M219 195v1.4M219.2 194.1v.8M219.4 197.1l-1 .2M230.6 194.9l2.1 .1zM230.7 194.9v-.8h1.9v.8M231 194.1v-.7h1.3v.7M231 195v1.4M231.6 194.1v.8M232.3 195v1.4M232.5 194.1v.8M236.5 197.1v1.1"/>
<path d="M286.4 180.3h123.9M286.4 187.6h123.9M286.4 194h123.9M27.4 207.9h8.1M27.8 204.4h1.1l-.5 3.5zM189.5 207.9l-.7 3.4-1-.3zM189.5 207.9l-6.4 17.1M286.4 201.3h123.9M286.4 208.6h123.9M286.4 214.9h123.9M44.5 234.8h31.1v37.5h-31.1zM44.5 237.3h31.1"/>
<path d="M48.9 237.6h7M48.9 230.1h7v.2h-7zM48.9 237.3v.5h.6M49 237.8v2.5h6.7v-2.5M49.2 230.1v-2.5h6.3v2.5M49.5 237.8h6.2M49.5 237.8v2.5M50.1 227.6v-4.8h4.5v4.8M50.1 230.3v4.5M52 227.6v2.5M52.4 225.1l53.8 9.6M52.9 237.8v2.5"/>
<path d="M54.6 230.3v4.5M55.2 227.6v2.5M55.9 237.3v.5h-.2M44.5 240.8h31.1M221.9 259h74.7M239 243.9v24.3M257.1 243.9v43.1M282.2 243.9v24.3M221.9 263.9h74.7M410 268.2h-188.1M45.1 281h12M58.8 281h1"/>
<path d="M68.4 281h1"/>
<circle cx="239.2" cy="27.4" r="4.8"/>
<circle cx="250.4" cy="41.8" r="4.8"/>
<circle cx="263.8" cy="52.4" r=".78"/>
<circle cx="361.4" cy="43" r="4.8"/>
<circle cx="370.9" cy="43" r="4.8"/>
<circle cx="380.5" cy="43" r="4.8"/>
<circle cx="390.1" cy="43" r="4.8"/>
<circle cx="399.7" cy="43" r="4.8"/>
<circle cx="263.8" cy="64.1" r=".78"/>
<circle cx="263.8" cy="75.8" r=".78"/>
<circle cx="263.8" cy="87.5" r=".77"/>
<circle cx="263.8" cy="99.2" r=".78"/>
<circle cx="290" cy="90.8" r="4.8"/>
<circle cx="263.8" cy="110.8" r=".78"/>
<circle cx="290" cy="113.4" r="4.8"/>
<circle cx="263.8" cy="122.6" r=".78"/>
<circle cx="333" cy="141.7" r="4.8"/>
<circle cx="342.5" cy="141.7" r="4.8"/>
<circle cx="352" cy="141.7" r="4.8"/>
<circle cx="361.6" cy="141.7" r="4.8"/>
<circle cx="371.1" cy="141.7" r="4.8"/>
<circle cx="54.7" cy="203" r=".75"/>
<circle cx="66.4" cy="203" r=".77"/>
<circle cx="78" cy="203" r=".77"/>
<circle cx="89.8" cy="203" r=".77"/>
<circle cx="101.4" cy="203" r=".77"/>
<circle cx="113.1" cy="203" r=".77"/>
<circle cx="124.8" cy="203" r=".77"/>
<circle cx="136.5" cy="203" r=".75"/>
<circle cx="148.2" cy="203" r=".77"/>
<circle cx="159.9" cy="203" r=".75"/>
<circle cx="171.6" cy="203" r=".77"/>
<circle cx="183.3" cy="203" r=".77"/>
<circle cx="195" cy="203" r=".77"/>
<circle cx="206.7" cy="203" r=".77"/>
<circle cx="218.4" cy="203" r=".75"/>
<circle cx="111" cy="234.7" r="4.8"/>
<circle cx="183.1" cy="229.8" r="4.8"/>
<circle cx="52.4" cy="256.6" r="2.5"/>
<circle cx="111" cy="253.7" r="4.8"/>
<circle cx="111" cy="244.2" r="4.8"/>
<circle cx="111" cy="263.2" r="4.8"/>
</g>
<path d="M57.1 281h1.7" fill="none" stroke="#000" stroke-width=".33"/>
<path d="M221.9 221.3h188.1M221.9 250.2h74.7" fill="none" stroke="#000" stroke-width=".35"/>
<path d="M221.9 228.2h188.1M261.2 228.2v15.7M296.6 228.2v58.8M296.6 237h113.4M365.1 228.2v15.7M221.9 243.9h188.1M221.9 254.7h74.7M348.1 243.9v24.3M296.6 278.8h113.4M353.6 278.8v8.2" fill="none" stroke="#c0c0c0" stroke-width=".3"/>
<path d="M221.9 221.3v65.7" fill="none" stroke="#c0c0c0" stroke-width=".35"/>
<g fill="none" stroke="#c0c0c0" stroke-width=".5">
<path d="M10 10h400v277h-400zM60 1.5v8.5M110 1.5v8.5M160 1.5v8.5M210 1.5v17M260 1.5v8.5M310 1.5v8.5M360 1.5v8.5M1.5 48.5h8.5M410 48.5h8.5M1.5 98.5h8.5M410 98.5h8.5"/>
<path d="M1.5 148.5h17M401.5 148.5h17M1.5 198.5h8.5M410 198.5h8.5M1.5 248.5h8.5M410 248.5h8.5M210 278.5v17M60 287v8.5M110 287v8.5M160 287v8.5M260 287v8.5M310 287v8.5"/>
<path d="M360 287v8.5"/>
</g>
<g fill="#000">
<path d="M58.8 48.2l.5 3.5h-1.1zM58.2 123.2h1.1l-.5 3.5z"/>
<path d="M347.5 55l.8 .7-2.8 2.3zM394.3 107.5a.37 .37 0 0 0 0 .5 .37 .37 0 0 0 .5-.1 .37 .37 0 0 0-.1-.5l-.2 .3 .2-.3zM222.7 41v.4l.3-.2-.3 .2a.37 .37 0 0 0 .6 0 .37 .37 0 0 0-.1-.5 .37 .37 0 0 0-.5 .1zM232.9 51.9v.4l.3-.2-.3 .2a.37 .37 0 0 0 .6 0 .37 .37 0 0 0 0-.5 .37 .37 0 0 0-.6 .1zM189.5 207.9l-.7 3.4-1-.3zM261.6 114.5l-.1 .5 .3-.2-.2 .3a.37 .37 0 0 0 .5 0 .37 .37 0 0 0 0-.5 .37 .37 0 0 0-.5-.1zM272.6 127.2l.8 .8-3 2zM52.2 224.8l-.1 .2 .3 .1-.3-.1a.35 .35 0 0 0 .3 .4 .35 .35 0 0 0 .4-.4 .35 .35 0 0 0-.6-.2z"/>
<path d="M222.3 111.5l3.4 .5-3.4 .6zM47.3 112l3.5-.5v1.1z"/>
<path d="M26 134h1.1l-.6 3.5zM26.5 37.5l.6 3.5h-1.1z"/>
<path d="M36.5 153.5l3.5-.6v1.1zM233 152.9l3.5 .6-3.5 .5z"/>
<path d="M258.9 147.5l3.5-.6v1.1zM266.9 146.9l3.5 .6-3.5 .5z"/>
<path d="M28.4 196.4l.5 3.4h-1.1zM27.8 204.4h1.1l-.5 3.5z"/>
</g>
<g font-size="5.3">
<text x="287.9" y="166.1">ITEM</text>
<text x="288.5" y="171.4">NO.</text>
<text x="307.2" y="168.7">PART NUMBER</text>
<text x="356.1" y="168.7">DESCRIPTION</text>
<text x="397.5" y="168.7">QTY.</text>
<text x="292" y="178.2">1</text>
<text x="301.1" y="178.2">Flange-V</text>
<text x="401.8" y="178.2">2</text>
<text x="292" y="185.5">2</text>
<text x="301.1" y="185.5">Flange-H</text>
<text x="401.8" y="185.5">2</text>
<text x="292" y="192.8">3</text>
<text x="301.1" y="192.8">Nut M18</text>
<text x="400.3" y="192.8">44</text>
<text x="292" y="199.1">4</text>
<text x="301.1" y="199.1">Spring washer M18</text>
<text x="400.3" y="199.1">44</text>
<text x="292" y="206.9">5</text>
<text x="301.1" y="206.9">Washer M18</text>
<text x="400.3" y="206.9">88</text>
<text x="292" y="213.7">6</text>
<text x="301.1" y="213.7">Bolt M18x60-2</text>
<text x="400.3" y="213.7">30</text>
<text x="292" y="220.1">7</text>
<text x="301.1" y="220.1">Bolt M18x50</text>
<text x="400.3" y="220.1">14</text>
<text x="302.2" y="250.7">Client</text>
</g>
<text font-size="4.9" x="184.4" y="187.5">J</text>
<g font-size="4.7">
<text x="28.7" y="7.6">8</text>
<text x="83.7" y="7.6">7</text>
<text x="133.7" y="7.6">6</text>
<text x="183.7" y="7.6">5</text>
<text x="233.7" y="7.6">4</text>
<text x="283.7" y="7.6">3</text>
<text x="333.7" y="7.6">2</text>
<text x="388.7" y="7.6">1</text>
<text x="4.6" y="26.1">F</text>
<text x="237.9" y="29">2</text>
<text x="413.1" y="26.1">F</text>
<text x="249.1" y="43.4">1</text>
<text x="360.1" y="44.6">2</text>
<text x="369.6" y="44.6">3</text>
<text x="379.3" y="44.6">6</text>
<text x="388.8" y="44.6">5</text>
<text x="398.4" y="44.6">4</text>
<text x="4.5" y="75.3">E</text>
<text x="413" y="75.3">E</text>
<text x="57.8" y="88.2" transform="rotate(-90 57.8 88.2)">1020</text>
<text x="23.4" y="92.9" transform="rotate(-90 23.4 92.9)">1300</text>
<text x="288.8" y="92.4">1</text>
<text x="76.8" y="111">2320</text>
<text x="288.8" y="115">2</text>
<text x="4" y="125.3">D</text>
<text x="412.5" y="125.3">D</text>
<text x="331.7" y="143.3">5</text>
<text x="341.2" y="143.3">4</text>
<text x="350.7" y="143.3">3</text>
<text x="360.4" y="143.3">7</text>
<text x="369.9" y="143.3">1</text>
<text x="260.8" y="146.4">150</text>
<text x="127.9" y="150.3">2600</text>
<text x="3.9" y="175.3">C</text>
<text x="412.4" y="175.3">C</text>
<text x="27.4" y="206" transform="rotate(-90 27.4 206)">150</text>
<text x="4.4" y="225.3">B</text>
<text x="412.9" y="225.3">B</text>
<text x="181.8" y="231.4">2</text>
<text x="109.7" y="236.3">6</text>
<text x="109.7" y="245.8">3</text>
<text x="109.7" y="255.3">5</text>
<text x="109.7" y="264.8">4</text>
<text x="4" y="274.6">A</text>
<text x="412.5" y="274.6">A</text>
<text x="263.3" y="280.5">152.71</text>
<text x="281.4" y="280.5">Kg</text>
<text x="352.1" y="276.4">N-Assem flange-t1</text>
<text x="28.7" y="293.1">8</text>
<text x="83.7" y="293.1">7</text>
<text x="133.7" y="293.1">6</text>
<text x="183.7" y="293.1">5</text>
<text x="233.7" y="293.1">4</text>
<text x="283.7" y="293.1">3</text>
<text x="333.7" y="293.1">2</text>
<text x="388.7" y="293.1">1</text>
</g>
<text font-size="4.5" x="358.6" y="262.6">Centigrade Ind. Inc.</text>
<g font-size="4.2">
<text x="368.3" y="234.1">Rev.</text>
<text x="299.7" y="240.9">Title</text>
<text x="366.8" y="241.6">Qantity :</text>
<text x="298.6" y="262.6">Esfahan Steel company</text>
<text x="223.9" y="274.2">Material</text>
<text x="260.6" y="274.2">Weight</text>
<text x="298.9" y="274.2">Original DWG No.</text>
<text x="299.5" y="282.8">Scale</text>
<text x="357" y="283.6">Sheet 1 of 1</text>
</g>
<g font-size="3.5">
<text x="225" y="225.7">Note:</text>
<text x="263.6" y="232.6">DEBURR AND</text>
<text x="263.6" y="236.1">BREAK SHARP</text>
<text x="263.6" y="239.7">EDGES</text>
<text x="299.4" y="234.1">Damper size</text>
<text x="389.6" y="234.7">00</text>
<text x="325.7" y="241.6">Assem flange-t1</text>
<text x="389.2" y="241.6">2</text>
<text x="243.6" y="248.1">Name</text>
<text x="263.2" y="248.5">Signature</text>
<text x="286" y="248.5">Date</text>
<text x="222.9" y="254">Drawn</text>
<text x="240.3" y="253.6">A.Dehghani</text>
<text x="240.4" y="257.9">A.Jokar</text>
<text x="223" y="258.1">Checked</text>
<text x="223.2" y="262.1">Approved</text>
<text x="240.4" y="262.4">A.Jokar</text>
<text x="223.6" y="267.4">Q.C</text>
<text x="240.1" y="267.1">H.Mohajeri</text>
<text x="45.1" y="280.6">DETAIL J</text>
<text x="319.8" y="284.6">1:13</text>
</g>
<text font-size="3.2" x="324.9" y="234.4">2300x1000</text>
<g font-size="2.8">
<text x="223.4" y="231">UNLESS OTHERWISE</text>
<text x="223.4" y="233.8">SPECIFIED:</text>
<text x="223.4" y="236.7">DIMENSIONS ARE IN</text>
<text x="223.4" y="239.5">MILLIMETERS</text>
<text x="283.5" y="253.2">4/18/2023</text>
<text x="283.5" y="258.1">4/18/2023</text>
<text x="283.5" y="262.7">4/18/2023</text>
<text x="283.5" y="266.6">4/18/2023</text>
<text x="59.8" y="280.6">SCALE (1 : 4)</text>
</g>
</svg>
